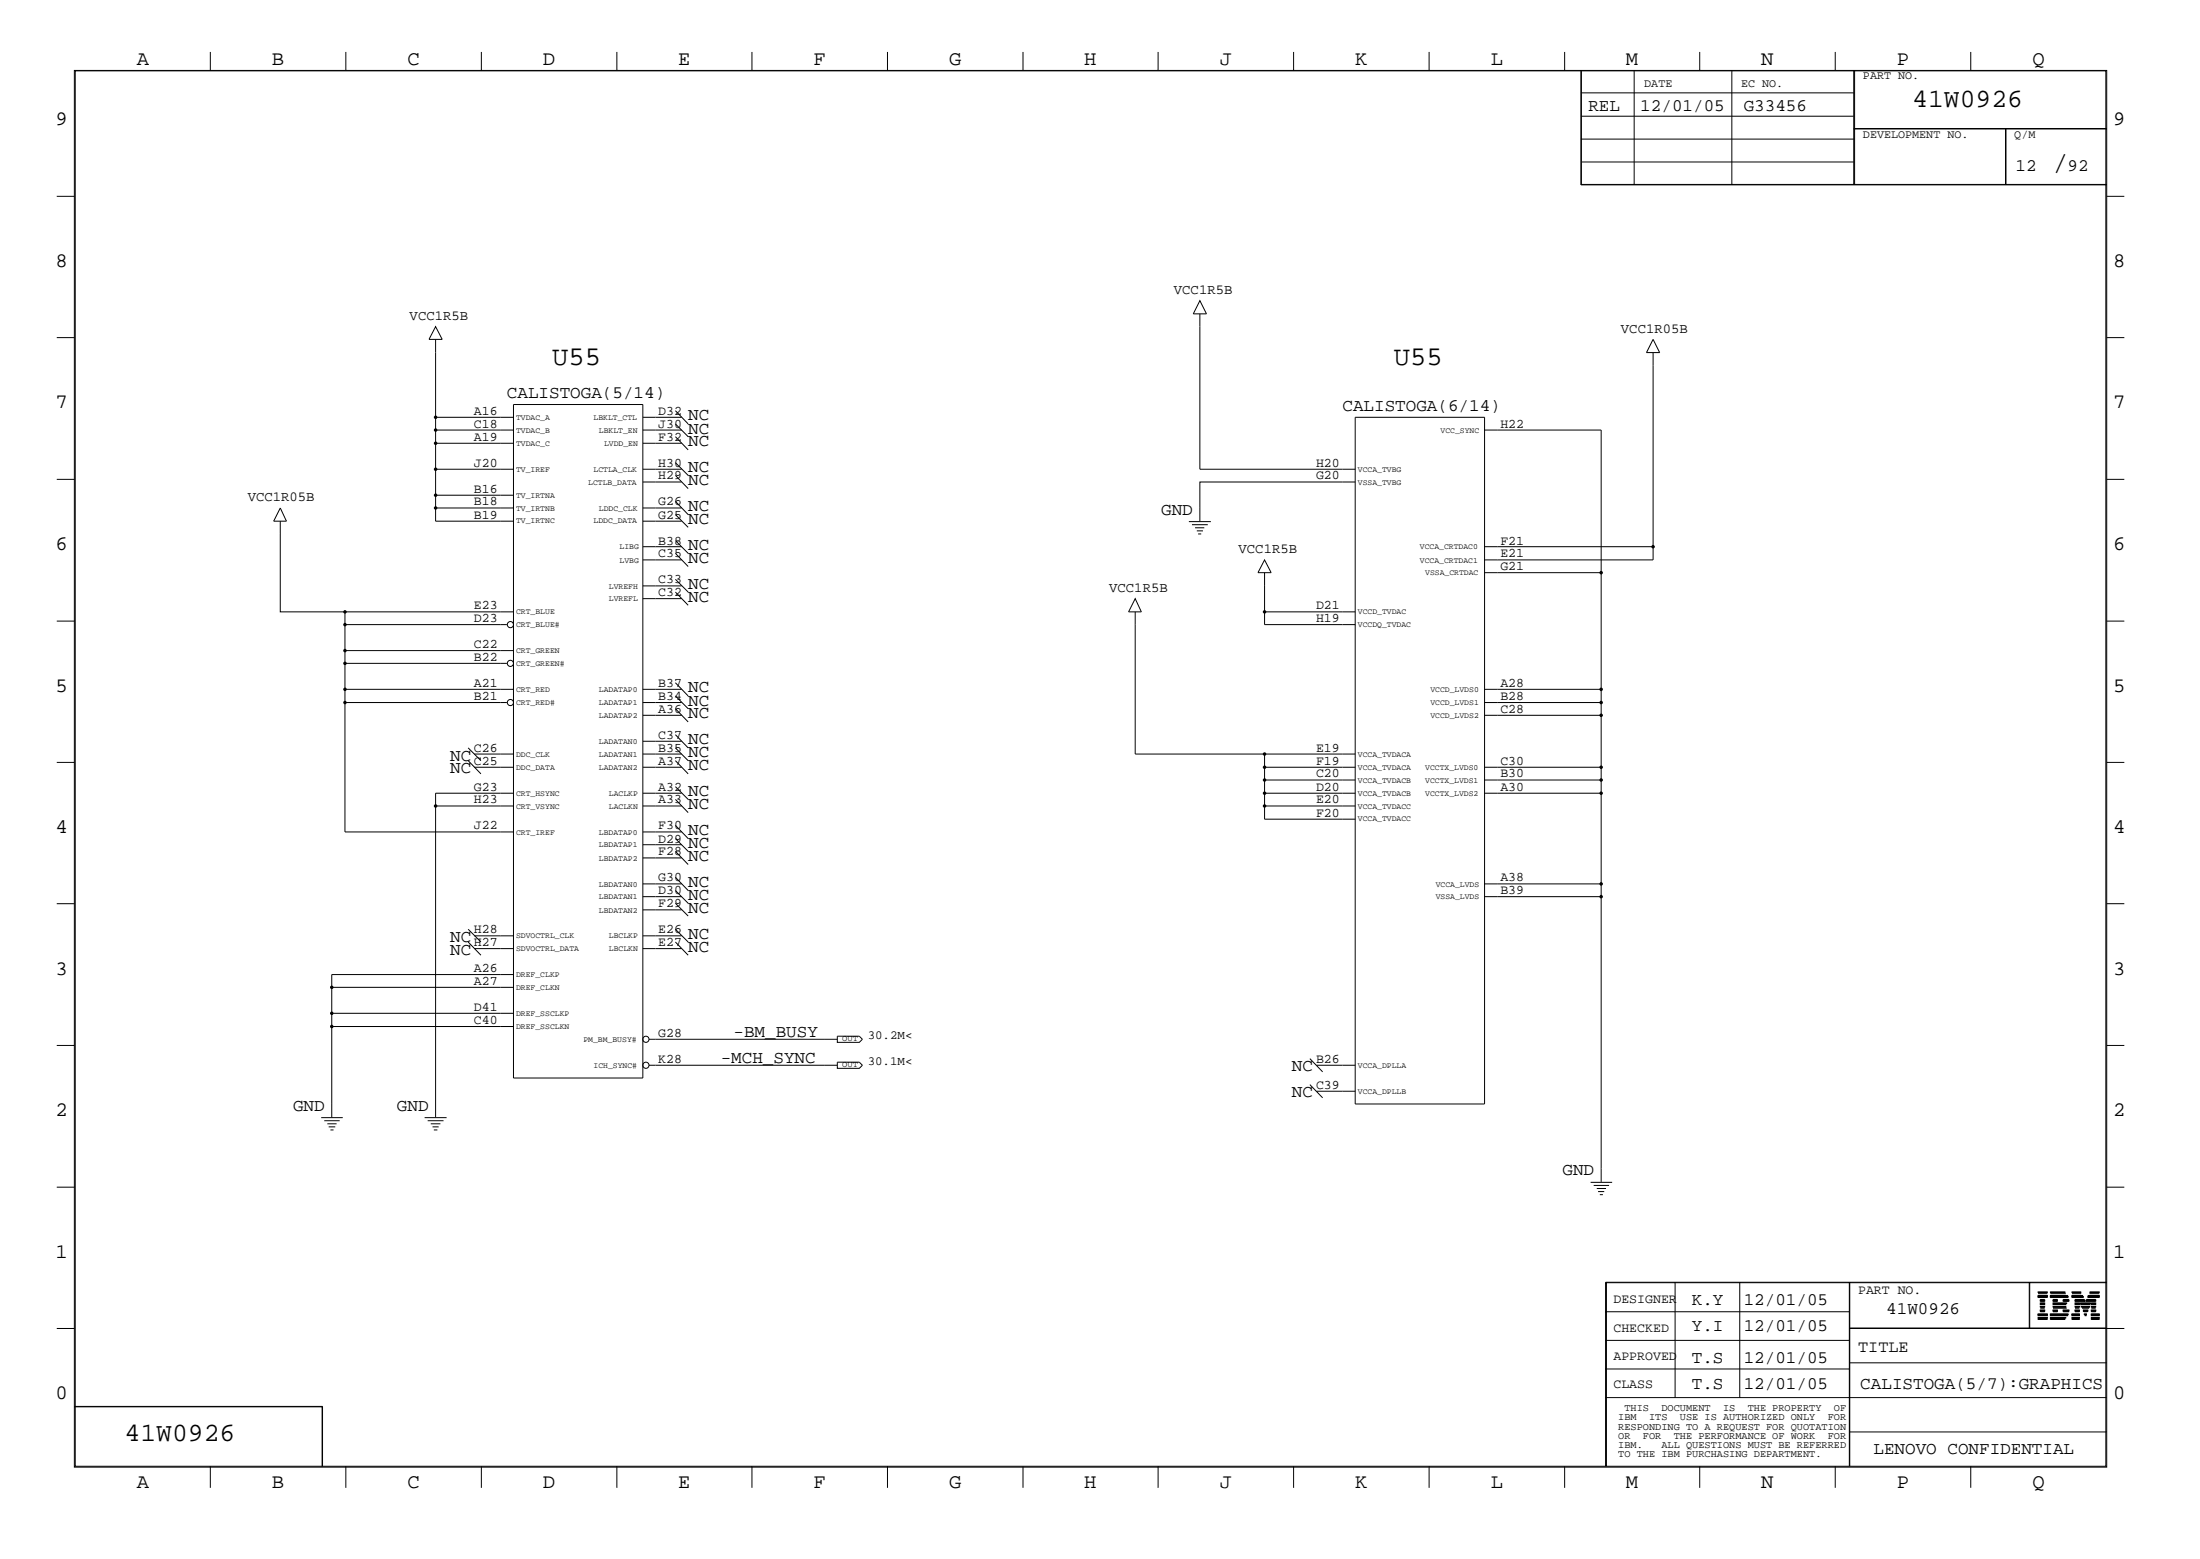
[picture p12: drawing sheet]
<svg xmlns="http://www.w3.org/2000/svg" width="423mm" height="300mm" viewBox="0 0 423 300" stroke-linecap="round" stroke-linejoin="round" font-family="sans-serif">
<g fill="none" stroke="#000" stroke-width=".19">
<path d="M14.3 13.5h391.1v268.7h-391.1zM14.5 13.6h390.7v268.4h-390.7zM40.5 10v3.5M66.5 10v3.5M92.6 10v3.5M118.7 10v3.5M144.7 10v3.5M170.8 10v3.5M196.9 10v3.5M222.8 10v3.5M248.9 10v3.5M275 10v3.5"/>
<path d="M301.1 10v3.5M304.2 13.5v22.1h101.2M304.2 17.9h52.5M304.3 13.5v22.1M314.5 13.5v22.1M327.1 10v3.5M333.2 13.5v22.1M353.1 10v3.5M356.7 13.5v22.1M356.9 13.5v22.1M379.2 10v3.5M10.9 37.8h3.4"/>
<path d="M304.2 35.5h101.2M304.2 26.8h52.5M304.2 22.4h52.5M304.3 31.2h52.4M356.7 24.8h48.7M356.7 24.7h48.7M385.9 24.8v10.8M386 24.8v10.8M405.4 37.8h3.4M230.9 57.8l1.3 2.6h-2.6zM10.9 64.9h3.4M83.8 62.8l1.3 2.5h-2.5z"/>
<path d="M83.8 65.3v30M98.8 77.8h24.9v129.5h-24.9zM130 79l2.4 2.5M230.9 60.4v29.9h29.9M318.1 67.8v39.9h-32.4M318.1 65.3l1.3 2.5h-2.6zM405.4 64.9h3.4M10.9 92.2h3.4M53.9 97.7l1.2 2.5h-2.4zM83.8 90.3h15M83.8 85.3h15M83.8 82.7h15"/>
<path d="M83.8 80.3h15M98.8 97.7h-15v2.5h15M98.8 95.3h-15v2.4M123.7 97.7h7.4M123.7 92.7h7.4M123.7 90.3h7.4M123.7 85.3h7.4M123.7 82.7h7.4M123.7 80.3h7.4M130 96.4l2.4 2.6M130 91.4l2.4 2.6M130 99l2.4 2.4"/>
<path d="M130 81.5l2.4 2.5M130 89l2.4 2.4M130 84l2.4 2.5M260.8 92.7h-29.9v7.5M260.8 80.3h24.9v132h-24.9zM285.7 82.7h22.4v27.5h-22.4M405.4 92.2h3.4M10.9 119.5h3.4M53.9 100.2v17.5h12.5M98.8 117.7h-32.4v2.4M123.7 115.1h7.4M123.7 112.7h7.4"/>
<path d="M123.7 107.7h7.4M123.7 105.2h7.4M123.7 100.2h7.4M130 106.4l2.4 2.6M130 104l2.4 2.4M130 113.9l2.4 2.5M130 111.4l2.4 2.5M218.4 115.1l1.2 2.6h-2.4zM218.4 117.7v27.3h24.9v2.6M228.8 100.3h4.2M229.4 100.9h3M230 101.5h1.7"/>
<path d="M230.3 102.1h1.2M230.5 102.7h.6M243.3 107.7l1.3 2.5h-2.5zM243.3 110.2v7.5M260.8 117.7h-17.5v2.4h17.5M285.7 105.2h32.4M308.1 110.2v22.4h-22.4M405.4 119.5h3.4M66.4 135.1v24.9h32.4M66.4 135.1h31.1M97.5 127.6h-31.1v5M97.5 120.1h-31.1v5"/>
<path d="M98.8 132.6h-32.4v2.5M98.8 125.1h-32.4v2.5M123.7 137.6h7.4M123.7 135.1h7.4M123.7 132.6h7.4M130 136.3l2.4 2.6M130 131.3l2.4 2.6M130 133.9l2.4 2.4M308.1 132.6v2.5h-22.4M308.1 135.1v2.5h-22.4M308.1 137.6v10h-22.4M10.9 146.6h3.4"/>
<path d="M83.8 155h15M90.1 146.3l2.4 2.5M90.1 143.8l2.4 2.5M91.3 147.6h7.5M91.3 145h7.5M98.8 152.6h-15v62.3M123.7 155h7.4M123.7 152.6h7.4M123.7 147.6h7.4M123.7 145h7.4M123.7 142.6h7.4M130 141.3l2.4 2.5"/>
<path d="M130 153.8l2.4 2.5M130 151.3l2.4 2.5M130 143.8l2.4 2.5M130 146.3l2.4 2.5M130 158.8l2.4 2.5M243.3 155h17.5M243.3 152.6h17.5M243.3 147.6h17.5M243.3 145h17.5M243.3 150h17.5M243.3 147.6v10h17.5M308.1 147.6v2.4h-22.4"/>
<path d="M308.1 150v2.6h-22.4M308.1 152.6v17.4h-22.4M405.4 146.6h3.4M10.9 173.8h3.4M90.1 178.7l2.4 2.5M123.7 175h7.4M123.7 172.5h7.4M123.7 170h7.4M123.7 165h7.4M123.7 162.5h7.4M123.7 160h7.4M130 178.7l2.4 2.5"/>
<path d="M130 163.7l2.4 2.6M130 171.3l2.4 2.4M130 173.7l2.4 2.5M130 161.3l2.4 2.4M130 168.7l2.4 2.6M308.1 170v2.5h-22.4M308.1 172.5v54.8M405.4 173.8h3.4M63.8 197.4h35M63.8 194.9h35M63.8 189.9h35M90.1 181.2l2.4 2.5"/>
<path d="M91.3 182.5h7.5M91.3 180h7.5M98.8 187.5h-35v27.4M123.7 182.5h7.4M123.7 180h7.4M124.9 199.9h36.2M130 181.2l2.4 2.5M161.1 199.3h4.3l.5 .6-.5 .6h-4.3zM10.9 201.1h3.4M61.8 215h4.2M62.4 215.6h3M63 216.2h1.8"/>
<path d="M63.2 216.7h1.3M63.6 217.3h.6M81.7 215h4.2M82.3 215.6h3M82.9 216.2h1.9M83.2 216.7h1.2M83.5 217.3h.7M124.9 204.9h36.2M161.1 204.3h4.3l.5 .6-.5 .6h-4.3zM252.1 203.6l2.4 2.6M252.1 208.6l2.4 2.6M253.3 204.9h7.5"/>
<path d="M253.3 209.9h7.5M405.4 201.1h3.4M10.9 228.3h3.4M306.1 227.4h4.1M306.7 228h2.9M307.3 228.6h1.7M307.5 229.2h1.2M307.8 229.8h.6M405.4 228.3h3.4M10.9 255.5h3.4M308.9 246.7h96.5M308.9 257.8h47"/>
<path d="M308.9 252.3h47M309.1 246.6v35.4M322.3 246.6v22.2M334.8 246.6v22.2M355.9 246.6v35.4M355.9 255.4h49.5M355.9 255.5h52.9M390.5 246.6v8.9M390.6 246.6v8.9M392.2 253.7h1.8zM392.2 253.6h1.8zM392.2 253.4l1.8 .1z"/>
<path d="M392.2 253l1.8 .1zM392.2 252.8l1.8 .1zM392.2 252.7l1.8 .1zM392.2 249.4l1.8 .1zM392.2 249.3l1.8 .1zM392.2 249.2l1.8 .1zM392.2 248.8h1.8zM392.2 248.7h1.8zM392.2 248.5l1.8 .1zM392.6 252.3h.8zM392.6 252.1l.8 .1zM392.6 252l.8 .1z"/>
<path d="M392.6 251.6h.8zM392.6 251.5h.8zM392.6 251.3l.8 .1zM392.6 250.9l.8 .1zM392.6 250.8h.8zM392.6 250.6l.8 .1zM392.6 250.2l.8 .1zM392.6 250l.8 .1zM392.6 249.9h.8zM394.5 253.7h2.8zM394.5 253.6h2.9zM394.5 253.4l3 .1z"/>
<path d="M394.5 248.8h3zM394.5 248.7h2.9zM394.5 248.5l2.8 .1zM394.5 253l3.3 .1zM394.5 252.8l3.4 .1zM394.5 252.7l3.4 .1zM394.5 249.4l3.4 .1zM394.5 249.3l3.4 .1zM394.5 249.2l3.3 .1zM395.1 251.6h2.6zM395.1 251.5h2.5zM395.1 251.3l2.4 .1z"/>
<path d="M395.1 250.9l2.4 .1zM395.1 250.8h2.5zM395.1 250.6l2.6 .1zM395.1 252.3h.8zM395.1 252.1l.8 .1zM395.1 252l.8 .1zM395.1 250.2l.8 .1zM395.1 250l.8 .1zM395.1 249.9h.8zM397 252.3h1.1zM397 252.1l1.1 .1zM397 252l1.1 .1z"/>
<path d="M397 250.2l1.1 .1zM397 250l1.1 .1zM397 249.9h1.1zM398.7 253.7h1.4zM398.7 253.6h1.4zM398.7 253.4l1.4 .1zM398.7 253l1.4 .1zM398.7 252.8l1.4 .1zM398.7 252.7l1.4 .1zM398.7 249.4l2.2 .1zM398.7 249.3l2.1 .1zM398.7 249.2l2 .1z"/>
<path d="M398.7 248.8h1.8zM398.7 248.7h1.8zM398.7 248.5l1.7 .1zM399.3 252.3h.8zM399.3 252.1l.8 .1zM399.3 252l.8 .1zM399.3 251.6h.8zM399.3 251.5h.8zM399.3 251.3l.8 .1zM399.3 250.9l.8 .1zM399.3 250.8h.8zM399.3 250.6l.8 .1z"/>
<path d="M399.3 250.2l1.9 .1zM399.3 250l1.9 .1zM399.3 249.9h1.8zM400.3 250.6l2 .1zM400.4 250.9l1.8 .1zM400.4 250.8h1.8zM400.5 251.3l1.6 .1zM400.6 251.5h1.5zM400.6 251.6h1.4zM400.9 252.1l.8 .1zM400.9 252l.8 .1zM401 252.3h.7z"/>
<path d="M401.1 252.7l.4 .1zM401.2 252.8l.3 .1zM401.2 253l.2 .1zM401.4 250.2l1.9 .1zM401.5 250l1.8 .1zM401.5 249.9h1.8zM401.7 249.4l2.2 .1zM401.8 249.3l2.1 .1zM401.8 249.2l2.1 .1zM402.1 248.8h1.8zM402.1 248.7h1.8zM402.2 248.5l1.7 .1z"/>
<path d="M402.4 253.7h1.5zM402.4 253.6h1.5zM402.4 253.4l1.5 .1zM402.4 253l1.5 .1zM402.4 252.8l1.5 .1zM402.4 252.7l1.5 .1zM402.4 252.3h.9zM402.4 252.1l.9 .1zM402.4 252l.9 .1zM402.4 251.6h.9zM402.4 251.5h.9zM402.4 251.3l.9 .1z"/>
<path d="M402.4 250.9l.9 .1zM402.4 250.8h.9zM402.4 250.6l.9 .1zM405.4 246.6h-96.5v35.4M14.3 270.5h47.8v11.5M14.3 270.6h47.8M62 270.5v11.5M308.9 268.8h96.5M308.9 263.3h47M355.9 275.4h49.5M355.9 262.1h49.5M40.5 282v4.2"/>
<path d="M66.5 282v4.2M92.6 282v4.2M118.7 282v4.2M144.7 282v4.2M170.8 282v4.2M196.9 282v4.2M222.8 282v4.2M248.9 282v4.2M275 282v4.2M301.1 282v4.2M327.1 282v4.2M353.1 282v4.2"/>
<path d="M379.2 282v4.2"/>
<circle cx="98.2" cy="127.6" r=".59"/>
<circle cx="98.2" cy="120.1" r=".59"/>
<circle cx="98.2" cy="135.1" r=".59"/>
<circle cx="124.3" cy="199.9" r=".59"/>
<circle cx="124.3" cy="204.9" r=".59"/>
</g>
<g fill="#000">
<circle cx="83.8" cy="97.7" r=".34"/>
<circle cx="83.8" cy="90.3" r=".34"/>
<circle cx="83.8" cy="80.3" r=".34"/>
<circle cx="83.8" cy="82.7" r=".34"/>
<circle cx="83.8" cy="95.2" r=".34"/>
<circle cx="83.8" cy="85.3" r=".34"/>
<circle cx="66.4" cy="117.7" r=".34"/>
<circle cx="243.3" cy="117.7" r=".34"/>
<circle cx="308.1" cy="110.2" r=".34"/>
<circle cx="318.1" cy="105.2" r=".34"/>
<circle cx="66.4" cy="135.1" r=".34"/>
<circle cx="66.4" cy="127.6" r=".34"/>
<circle cx="66.4" cy="125.1" r=".34"/>
<circle cx="66.4" cy="132.6" r=".34"/>
<circle cx="66.4" cy="120.1" r=".34"/>
<circle cx="308.1" cy="132.6" r=".34"/>
<circle cx="308.1" cy="137.6" r=".34"/>
<circle cx="308.1" cy="135.1" r=".34"/>
<circle cx="83.8" cy="155" r=".34"/>
<circle cx="243.3" cy="155" r=".34"/>
<circle cx="243.3" cy="150" r=".34"/>
<circle cx="243.3" cy="147.6" r=".34"/>
<circle cx="243.3" cy="145" r=".34"/>
<circle cx="243.3" cy="152.6" r=".34"/>
<circle cx="308.1" cy="152.6" r=".34"/>
<circle cx="308.1" cy="150" r=".34"/>
<circle cx="308.1" cy="147.6" r=".34"/>
<circle cx="308.1" cy="170" r=".34"/>
<circle cx="308.1" cy="172.5" r=".34"/>
<circle cx="63.8" cy="194.9" r=".34"/>
<circle cx="63.8" cy="197.4" r=".34"/>
<circle cx="63.8" cy="189.9" r=".34"/>
</g>
<g font-size="5.2">
<text x="395" y="32.9">/</text>
<text x="106.3" y="70.3">U55</text>
<text x="268.2" y="70.3">U55</text>
</g>
<g font-size="5.1">
<text x="368" y="20.5">41W0926</text>
<text x="24" y="277.2">41W0926</text>
</g>
<g font-size="4">
<text x="26.3" y="12.5">A</text>
<text x="52.3" y="12.5">B</text>
<text x="78.4" y="12.5">C</text>
<text x="104.5" y="12.5">D</text>
<text x="130.5" y="12.5">E</text>
<text x="156.5" y="12.5">F</text>
<text x="182.6" y="12.5">G</text>
<text x="208.6" y="12.5">H</text>
<text x="234.7" y="12.5">J</text>
<text x="260.8" y="12.5">K</text>
<text x="286.9" y="12.5">L</text>
<text x="312.8" y="12.5">M</text>
<text x="338.9" y="12.5">N</text>
<text x="365" y="12.5">P</text>
<text x="391.1" y="12.5">Q</text>
<text x="10.7" y="24.1">9</text>
<text x="406.7" y="24.1">9</text>
<text x="10.7" y="51.4">8</text>
<text x="406.7" y="51.4">8</text>
<text x="10.7" y="78.6">7</text>
<text x="406.7" y="78.6">7</text>
<text x="10.7" y="105.8">6</text>
<text x="406.7" y="105.8">6</text>
<text x="10.7" y="133.1">5</text>
<text x="406.7" y="133.1">5</text>
<text x="10.7" y="160.2">4</text>
<text x="406.7" y="160.2">4</text>
<text x="10.7" y="187.5">3</text>
<text x="406.7" y="187.5">3</text>
<text x="10.7" y="214.6">2</text>
<text x="406.7" y="214.6">2</text>
<text x="10.7" y="241.9">1</text>
<text x="406.7" y="241.9">1</text>
<text x="10.7" y="269.2">0</text>
<text x="406.7" y="269.2">0</text>
<text x="26.3" y="286.2">A</text>
<text x="52.3" y="286.2">B</text>
<text x="78.4" y="286.2">C</text>
<text x="104.5" y="286.2">D</text>
<text x="130.5" y="286.2">E</text>
<text x="156.5" y="286.2">F</text>
<text x="182.6" y="286.2">G</text>
<text x="208.6" y="286.2">H</text>
<text x="234.7" y="286.2">J</text>
<text x="260.8" y="286.2">K</text>
<text x="286.9" y="286.2">L</text>
<text x="312.8" y="286.2">M</text>
<text x="338.9" y="286.2">N</text>
<text x="365" y="286.2">P</text>
<text x="391.1" y="286.2">Q</text>
</g>
<g font-size="3.4">
<text x="305.6" y="21.4">REL</text>
<text x="315.6" y="21.4">12/01/05</text>
<text x="335.5" y="21.4">G33456</text>
<text x="387.9" y="32.9">12</text>
<text x="397.8" y="32.9">92</text>
<text x="97.5" y="76.5">CALISTOGA(5/14)</text>
<text x="132.4" y="83.4">NC</text>
<text x="132.4" y="80.9">NC</text>
<text x="258.3" y="79">CALISTOGA(6/14)</text>
<text x="132.4" y="85.9">NC</text>
<text x="132.4" y="93.3">NC</text>
<text x="132.4" y="90.8">NC</text>
<text x="132.4" y="98.3">NC</text>
<text x="132.4" y="100.8">NC</text>
<text x="223.4" y="99">GND</text>
<text x="132.4" y="105.7">NC</text>
<text x="132.4" y="108.3">NC</text>
<text x="132.4" y="113.3">NC</text>
<text x="132.4" y="115.7">NC</text>
<text x="132.4" y="133.2">NC</text>
<text x="132.4" y="135.7">NC</text>
<text x="132.4" y="138.2">NC</text>
<text x="132.4" y="143.2">NC</text>
<text x="86.6" y="148.8">NC</text>
<text x="86.6" y="146.3">NC</text>
<text x="132.4" y="145.6">NC</text>
<text x="132.4" y="148.2">NC</text>
<text x="132.4" y="155.6">NC</text>
<text x="132.4" y="153.2">NC</text>
<text x="132.4" y="160.6">NC</text>
<text x="132.4" y="165.6">NC</text>
<text x="132.4" y="163.2">NC</text>
<text x="132.4" y="173.1">NC</text>
<text x="132.4" y="170.6">NC</text>
<text x="132.4" y="175.6">NC</text>
<text x="86.6" y="181.2">NC</text>
<text x="86.6" y="183.6">NC</text>
<text x="132.4" y="180.6">NC</text>
<text x="132.4" y="183">NC</text>
<text x="141.1" y="199.4">-BM_BUSY</text>
<text x="138.7" y="204.4">-MCH_SYNC</text>
<text x="248.6" y="206.1">NC</text>
<text x="56.4" y="213.6">GND</text>
<text x="76.4" y="213.6">GND</text>
<text x="248.6" y="211.1">NC</text>
<text x="300.7" y="226.1">GND</text>
<text x="325.5" y="251">K.Y</text>
<text x="335.5" y="251">12/01/05</text>
<text x="325.5" y="255.9">Y.I</text>
<text x="335.5" y="255.9">12/01/05</text>
<text x="363" y="252.7">41W0926</text>
<text x="325.5" y="262.2">T.S</text>
<text x="335.5" y="262.2">12/01/05</text>
<text x="325.5" y="267.2">T.S</text>
<text x="335.5" y="267.2">12/01/05</text>
<text x="358" y="267.2">CALISTOGA(5/7):GRAPHICS</text>
<text x="360.5" y="279.7">LENOVO CONFIDENTIAL</text>
</g>
<text font-size="3.2" x="357.5" y="260">TITLE</text>
<g font-size="2.7">
<text x="225.9" y="56.6">VCC1R5B</text>
<text x="78.8" y="61.6">VCC1R5B</text>
<text x="311.9" y="64.1">VCC1R05B</text>
<text x="47.7" y="96.4">VCC1R05B</text>
<text x="238.3" y="106.4">VCC1R5B</text>
<text x="213.4" y="113.9">VCC1R5B</text>
</g>
<g font-size="2.5">
<text x="91.2" y="82.3">C18</text>
<text x="91.2" y="79.8">A16</text>
<text x="126.7" y="79.8">D32</text>
<text x="126.7" y="82.3">J30</text>
<text x="288.7" y="82.3">H22</text>
<text x="91.2" y="84.8">A19</text>
<text x="91.2" y="89.7">J20</text>
<text x="126.7" y="84.8">F32</text>
<text x="126.7" y="89.7">H30</text>
<text x="253.2" y="89.7">H20</text>
<text x="91.2" y="94.7">B16</text>
<text x="126.7" y="92.2">H29</text>
<text x="253.2" y="92.2">G20</text>
<text x="91.2" y="97.2">B18</text>
<text x="91.2" y="99.7">B19</text>
<text x="126.7" y="99.7">G25</text>
<text x="126.7" y="97.2">G26</text>
<text x="126.7" y="104.7">B38</text>
<text x="126.7" y="107.2">C35</text>
<text x="288.7" y="104.7">F21</text>
<text x="288.7" y="107.2">E21</text>
<text x="126.7" y="112.2">C33</text>
<text x="288.7" y="109.6">G21</text>
<text x="91.2" y="117.2">E23</text>
<text x="91.2" y="119.6">D23</text>
<text x="126.7" y="114.6">C32</text>
<text x="253.2" y="117.2">D21</text>
<text x="253.2" y="119.6">H19</text>
<text x="91.2" y="124.6">C22</text>
<text x="91.2" y="127.1">B22</text>
<text x="91.2" y="132.1">A21</text>
<text x="91.2" y="134.6">B21</text>
<text x="126.7" y="132.1">B37</text>
<text x="126.7" y="134.6">B34</text>
<text x="126.7" y="137.1">A36</text>
<text x="288.7" y="132.1">A28</text>
<text x="288.7" y="134.6">B28</text>
<text x="288.7" y="137.1">C28</text>
<text x="126.7" y="142.1">C37</text>
<text x="91.2" y="144.6">C26</text>
<text x="91.2" y="147.1">C25</text>
<text x="126.7" y="144.6">B35</text>
<text x="126.7" y="147.1">A37</text>
<text x="253.2" y="149.5">C20</text>
<text x="253.2" y="147.1">F19</text>
<text x="253.2" y="144.6">E19</text>
<text x="288.7" y="147.1">C30</text>
<text x="288.7" y="149.5">B30</text>
<text x="91.2" y="154.5">H23</text>
<text x="91.2" y="152.1">G23</text>
<text x="126.7" y="152.1">A32</text>
<text x="126.7" y="154.5">A33</text>
<text x="253.2" y="152.1">D20</text>
<text x="253.2" y="154.5">E20</text>
<text x="288.7" y="152.1">A30</text>
<text x="91.2" y="159.5">J22</text>
<text x="126.7" y="159.5">F30</text>
<text x="253.2" y="157.1">F20</text>
<text x="126.7" y="162.1">D29</text>
<text x="126.7" y="164.5">F28</text>
<text x="126.7" y="169.5">G30</text>
<text x="126.7" y="172">D30</text>
<text x="288.7" y="169.5">A38</text>
<text x="288.7" y="172">B39</text>
<text x="91.2" y="179.5">H28</text>
<text x="126.7" y="179.5">E26</text>
<text x="126.7" y="174.5">F29</text>
<text x="91.2" y="181.9">H27</text>
<text x="126.7" y="181.9">E27</text>
<text x="91.2" y="186.9">A26</text>
<text x="91.2" y="189.4">A27</text>
<text x="91.2" y="194.4">D41</text>
<text x="91.2" y="196.9">C40</text>
<text x="126.7" y="199.4">G28</text>
<text x="126.7" y="204.4">K28</text>
<text x="253.2" y="204.4">B26</text>
<text x="253.2" y="209.4">C39</text>
<text x="310.5" y="250.6">DESIGNER</text>
<text x="357.5" y="248.8">PART NO.</text>
<text x="310.5" y="256.1">CHECKED</text>
<text x="310.5" y="261.5">APPROVED</text>
<text x="310.5" y="267">CLASS</text>
</g>
<g font-size="2.4">
<text x="167" y="199.9">30.2M&lt;</text>
<text x="167" y="204.9">30.1M&lt;</text>
</g>
<g font-size="2.3">
<text x="316.4" y="16.7">DATE</text>
<text x="335" y="16.7">EC NO.</text>
<text x="358.5" y="15.2">PART NO.</text>
<text x="358.5" y="26.6">DEVELOPMENT NO.</text>
<text x="387.6" y="26.6">Q/M</text>
</g>
<g font-size="2">
<text x="311.4" y="273.2">IBM</text>
<text x="311.4" y="275">RESPONDING TO A REQUEST FOR QUOTATION</text>
<text x="312.6" y="271.4">THIS</text>
<text x="317.3" y="273.2">ITS</text>
<text x="319.7" y="271.4">DOCUMENT</text>
<text x="323.3" y="273.2">USE IS AUTHORIZED ONLY</text>
<text x="331.6" y="271.4">IS</text>
<text x="336.3" y="271.4">THE PROPERTY</text>
<text x="351.7" y="273.2">FOR</text>
<text x="352.9" y="271.4">OF</text>
<text x="311.4" y="276.7">OR</text>
<text x="311.4" y="278.6">IBM.</text>
<text x="311.4" y="280.2">TO THE IBM PURCHASING DEPARTMENT.</text>
<text x="316.1" y="276.7">FOR</text>
<text x="319.7" y="278.6">ALL QUESTIONS MUST BE REFERRED</text>
<text x="322.1" y="276.7">THE PERFORMANCE OF WORK</text>
<text x="351.7" y="276.7">FOR</text>
</g>
<g font-size="1.7">
<text x="162.1" y="200.3">OUT</text>
<text x="162.1" y="205.3">OUT</text>
</g>
<g font-size="1.6">
<text x="99.3" y="83.2">TVDAC_B</text>
<text x="99.3" y="80.8">TVDAC_A</text>
<text x="114.2" y="80.8">LBKLT_CTL</text>
<text x="115.2" y="83.2">LBKLT_EN</text>
<text x="277.2" y="83.2">VCC_SYNC</text>
<text x="99.3" y="85.8">TVDAC_C</text>
<text x="116.2" y="85.8">LVDD_EN</text>
<text x="99.3" y="95.8">TV_IRTNA</text>
<text x="99.3" y="90.8">TV_IREF</text>
<text x="113.2" y="93.2">LCTLB_DATA</text>
<text x="114.2" y="90.8">LCTLA_CLK</text>
<text x="261.3" y="93.2">VSSA_TVBG</text>
<text x="261.3" y="90.8">VCCA_TVBG</text>
<text x="99.3" y="100.7">TV_IRTNC</text>
<text x="99.3" y="98.2">TV_IRTNB</text>
<text x="114.2" y="100.7">LDDC_DATA</text>
<text x="115.2" y="98.2">LDDC_CLK</text>
<text x="119.2" y="105.7">LIBG</text>
<text x="273.2" y="105.7">VCCA_CRTDAC0</text>
<text x="117.2" y="113.2">LVREFH</text>
<text x="119.2" y="108.2">LVBG</text>
<text x="273.2" y="108.2">VCCA_CRTDAC1</text>
<text x="274.2" y="110.7">VSSA_CRTDAC</text>
<text x="99.3" y="118.1">CRT_BLUE</text>
<text x="117.2" y="115.7">LVREFL</text>
<text x="261.3" y="118.1">VCCD_TVDAC</text>
<text x="99.3" y="125.6">CRT_GREEN</text>
<text x="99.3" y="120.6">CRT_BLUE#</text>
<text x="261.3" y="120.6">VCCDQ_TVDAC</text>
<text x="99.3" y="128.1">CRT_GREEN#</text>
<text x="99.3" y="135.6">CRT_RED#</text>
<text x="99.3" y="133.1">CRT_RED</text>
<text x="115.2" y="135.6">LADATAP1</text>
<text x="115.2" y="133.1">LADATAP0</text>
<text x="275.3" y="135.6">VCCD_LVDS1</text>
<text x="275.3" y="133.1">VCCD_LVDS0</text>
<text x="115.2" y="143.1">LADATAN0</text>
<text x="115.2" y="138.1">LADATAP2</text>
<text x="275.3" y="138.1">VCCD_LVDS2</text>
<text x="99.3" y="148.1">DDC_DATA</text>
<text x="99.3" y="145.5">DDC_CLK</text>
<text x="115.2" y="148.1">LADATAN2</text>
<text x="115.2" y="145.5">LADATAN1</text>
<text x="261.3" y="148.1">VCCA_TVDACA</text>
<text x="261.3" y="145.5">VCCA_TVDACA</text>
<text x="274.2" y="148.1">VCCTX_LVDS0</text>
<text x="99.3" y="155.5">CRT_VSYNC</text>
<text x="99.3" y="153.1">CRT_HSYNC</text>
<text x="117.2" y="155.5">LACLKN</text>
<text x="117.2" y="153.1">LACLKP</text>
<text x="261.3" y="155.5">VCCA_TVDACC</text>
<text x="261.3" y="153.1">VCCA_TVDACB</text>
<text x="261.3" y="150.5">VCCA_TVDACB</text>
<text x="274.2" y="153.1">VCCTX_LVDS2</text>
<text x="274.2" y="150.5">VCCTX_LVDS1</text>
<text x="99.3" y="160.5">CRT_IREF</text>
<text x="115.2" y="160.5">LBDATAP0</text>
<text x="261.3" y="158">VCCA_TVDACC</text>
<text x="115.2" y="165.5">LBDATAP2</text>
<text x="115.2" y="163">LBDATAP1</text>
<text x="115.2" y="173">LBDATAN1</text>
<text x="115.2" y="170.5">LBDATAN0</text>
<text x="276.3" y="173">VSSA_LVDS</text>
<text x="276.3" y="170.5">VCCA_LVDS</text>
<text x="115.2" y="175.5">LBDATAN2</text>
<text x="99.3" y="183">SDVOCTRL_DATA</text>
<text x="99.3" y="180.4">SDVOCTRL_CLK</text>
<text x="117.2" y="183">LBCLKN</text>
<text x="117.2" y="180.4">LBCLKP</text>
<text x="99.3" y="190.4">DREF_CLKN</text>
<text x="99.3" y="188">DREF_CLKP</text>
<text x="99.3" y="197.9">DREF_SSCLKN</text>
<text x="99.3" y="195.4">DREF_SSCLKP</text>
<text x="112.3" y="200.4">PM_BM_BUSY#</text>
<text x="114.2" y="205.4">ICH_SYNC#</text>
<text x="261.3" y="205.4">VCCA_DPLLA</text>
<text x="261.3" y="210.4">VCCA_DPLLB</text>
</g>
</svg>
